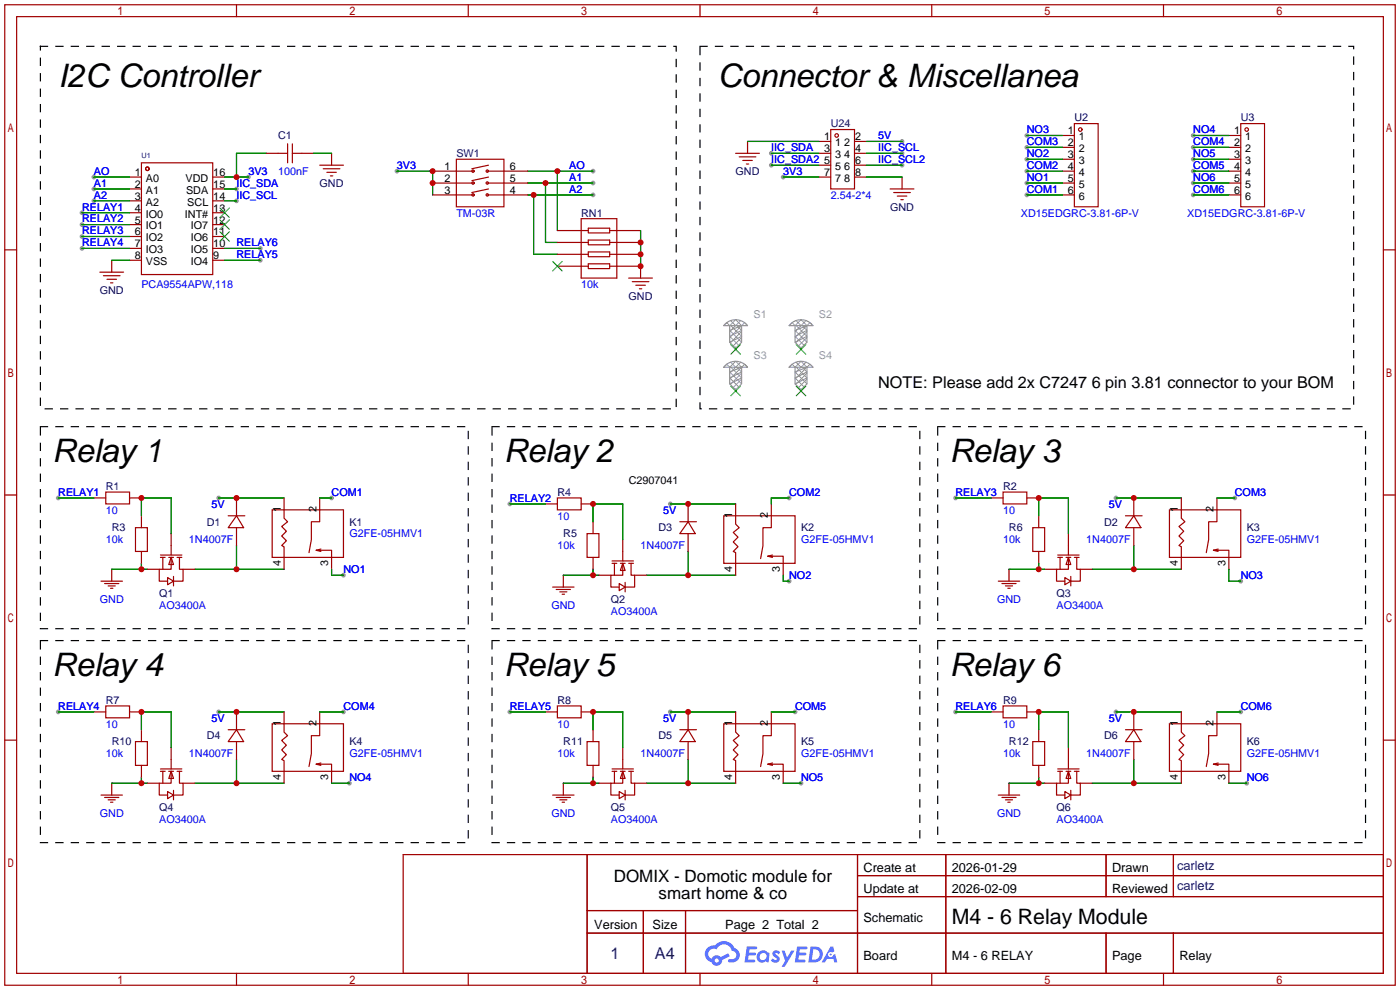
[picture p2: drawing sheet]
<svg xmlns="http://www.w3.org/2000/svg" width="299mm" height="212mm" viewBox="0 0 299 212" stroke-linecap="round" stroke-linejoin="round" font-family="sans-serif">
<g fill="#999">
<circle cx="126.7" cy="41.7" r=".51"/>
<circle cx="126.7" cy="39.1" r=".51"/>
<circle cx="126.7" cy="36.6" r=".51"/>
<circle cx="84.8" cy="36.6" r=".51"/>
<circle cx="53.1" cy="37.8" r=".51"/>
<circle cx="50.5" cy="40.4" r=".51"/>
<circle cx="50.5" cy="42.9" r=".51"/>
<circle cx="17.5" cy="45.5" r=".51"/>
<circle cx="17.5" cy="48" r=".51"/>
<circle cx="17.5" cy="50.5" r=".51"/>
<circle cx="17.5" cy="53.1" r=".51"/>
<circle cx="20.1" cy="37.8" r=".51"/>
<circle cx="20.1" cy="40.4" r=".51"/>
<circle cx="20.1" cy="42.9" r=".51"/>
<circle cx="46.7" cy="106.4" r=".51"/>
<circle cx="219.5" cy="29" r=".51"/>
<circle cx="219.5" cy="31.5" r=".51"/>
<circle cx="219.5" cy="34" r=".51"/>
<circle cx="219.5" cy="36.6" r=".51"/>
<circle cx="219.5" cy="39.1" r=".51"/>
<circle cx="219.5" cy="41.7" r=".51"/>
<circle cx="255" cy="29" r=".51"/>
<circle cx="255" cy="31.5" r=".51"/>
<circle cx="255" cy="34" r=".51"/>
<circle cx="255" cy="36.6" r=".51"/>
<circle cx="255" cy="39.1" r=".51"/>
<circle cx="255" cy="41.7" r=".51"/>
<circle cx="12.4" cy="106.4" r=".51"/>
<circle cx="143.3" cy="107.7" r=".51"/>
<circle cx="109" cy="107.7" r=".51"/>
<circle cx="238.5" cy="106.4" r=".51"/>
<circle cx="204.2" cy="106.4" r=".51"/>
<circle cx="46.7" cy="152.1" r=".51"/>
<circle cx="12.4" cy="152.1" r=".51"/>
<circle cx="168.7" cy="106.4" r=".51"/>
<circle cx="168.7" cy="124.2" r=".51"/>
<circle cx="70.9" cy="106.4" r=".51"/>
<circle cx="73.4" cy="122.9" r=".51"/>
<circle cx="263.9" cy="106.4" r=".51"/>
<circle cx="265.2" cy="124.2" r=".51"/>
<circle cx="74.7" cy="167.4" r=".51"/>
<circle cx="73.4" cy="152.1" r=".51"/>
<circle cx="143.3" cy="152.1" r=".51"/>
<circle cx="109" cy="152.1" r=".51"/>
<circle cx="171.2" cy="167.4" r=".51"/>
<circle cx="169.9" cy="152.1" r=".51"/>
<circle cx="238.5" cy="152.1" r=".51"/>
<circle cx="204.2" cy="152.1" r=".51"/>
<circle cx="266.4" cy="167.4" r=".51"/>
<circle cx="265.2" cy="152.1" r=".51"/>
<circle cx="55.6" cy="55.6" r=".51"/>
<circle cx="55.6" cy="53.1" r=".51"/>
<circle cx="164.8" cy="32.8" r=".51"/>
<circle cx="167.4" cy="37.8" r=".51"/>
<circle cx="192.8" cy="32.8" r=".51"/>
<circle cx="164.8" cy="35.3" r=".51"/>
<circle cx="192.8" cy="35.3" r=".51"/>
<circle cx="192.8" cy="30.2" r=".51"/>
</g>
<g fill="none" stroke="#a10000" stroke-width=".25">
<path d="M1 1h297.2v209.6h-297.2zM3.6 3.6h292.1v204.4h-292.1zM50.5 1v2.6M100.1 1v2.6M149.6 1v2.6M199.1 1v2.6M248.7 1v2.6M1 53.4h2.6M295.7 53.4h2.5M1 105.8h2.6M295.7 105.8h2.5M1 158.2h2.6"/>
<path d="M295.7 158.2h2.5M50.5 208v2.6M100.1 208v2.6M149.6 208v2.6M199.1 208v2.6M248.7 208v2.6"/>
</g>
<g fill="#5487ff">
<path d="M165.3 203.3a.99 .99 0 0 1 1.4 .2l-.3 .5a.39 .39 0 0 0-.3-.3 .39 .39 0 0 0-.4 .1l.1 .1a1.02 1.02 0 0 1 .6 1.6 1.17 1.17 0 0 1-1.7-.2l.4-.5 .6 .4 .3-.1v-.3a1.01 1.01 0 0 1-.7-1.5z"/>
<path d="M167.1 203.2h.6l.5 1.5 .9-1.5h.7l-2.1 3.4h-.7l.8-1.3z"/>
<path d="M159.6 202.3h1.9l.3 .1-.1 .4-1.5 .1-.1 .7h1.2l.3 .3-.3 .3h-1.3l-.1 .9h1.4l.1 .3-.1 .2-2.2 .1z"/>
<path d="M170.4 202.3h1.9l.2 .1-.1 .4-1.5 .1-.1 .7h1.3l.3 .3-.4 .3h-1.2l-.2 .9h1.4l.2 .3-.2 .2-2.1 .1z"/>
<path d="M177.5 202.3h.6l.2 1-.5 .3a.57 .57 0 0 0-.8 .2 .57 .57 0 0 0 .4 .8 .57 .57 0 0 0 .7-.5l.4-.2 .5 1.8h-.7l-.2-.7h-1.4l-.4 .7h-.7z"/>
<path d="M173.2 202.3l-.4 3.4h1.1a1.73 1.73 0 0 0 1.9-1.7 1.73 1.73 0 0 0-2-1.7zM173.8 202.9a1.14 1.14 0 0 1 1.4 1.1 1.14 1.14 0 0 1-1.5 1.1h-.2z"/>
<path d="M162 203.6a1.26 1.26 0 0 0 0 1.8 1.26 1.26 0 0 0 1.7 .1l.5 .2 .3-1.9-.1-.2h-.4a1.21 1.21 0 0 0-2 0zM162.6 203.9a.76 .76 0 0 1 1 0 .76 .76 0 0 1 .1 1.1 .76 .76 0 0 1-1 .1l-.4-.6z"/>
<path d="M151.2 202.6a1.81 1.81 0 0 0 .9 3 1.18 1.18 0 0 0 1.3 .8 1.18 1.18 0 0 0 .9-1.2l1.7-.9-.4-.6-1.5 .8a1.2 1.2 0 0 0-2 .4 1.14 1.14 0 0 1-.6-1.6 1.14 1.14 0 0 1 1.7-.4 1.73 1.73 0 0 1 1.7-1.1 1.73 1.73 0 0 1 1.6 1.4 .94 .94 0 0 1 .8 1.2 .94 .94 0 0 1-1.3 .6 .36 .36 0 0 0-.4 .3 .36 .36 0 0 0 .3 .4 1.63 1.63 0 0 0 2.1-1 1.63 1.63 0 0 0-1-2.1 2.43 2.43 0 0 0-4.2-.5l-1 .1zM152.7 205.3a.45 .45 0 0 1 .9 0 .45 .45 0 0 1-.9 0z"/>
<circle cx="177.5" cy="204" r=".22"/>
</g>
<g fill="none" stroke="#a10000" stroke-width=".25">
<path d="M27.7 37.8h2.5M30.2 34.8h15.3v23.9h-15.3zM45.5 37.8h2.5M56.9 32.8h4.6M61.5 30.7v4.1M62.5 32.8h4.6M62.5 30.7v4.1M68.3 35.3h5.1M69.1 36.1h3.5M69.8 36.8h2.1M70.6 37.6h.5M70.9 32.8v2.5"/>
<path d="M92.5 36.6h8.6M92.5 39.1h8.6M97.5 34h10.2v10.2h-10.2zM104.1 36.6h8.7M104.1 39.1h8.7M104.4 37.8l-3.6 .8M104.4 35.3l-3.6 .8M157.2 32.8h5.1M158 33.5h3.5M158.7 34.3h2.1M159.5 35.1h.5M159.8 30.2v2.6"/>
<path d="M175 37.8h2.5M175 35.3h2.5M175 32.8h2.5M175 30.2h2.5M177.5 27.7h5.1v12.7h-5.1zM182.6 37.8h2.6M182.6 35.3h2.6M182.6 32.8h2.6M182.6 30.2h2.6M192.8 37.8v2.6M227.1 29h2.5M227.1 31.5h2.5"/>
<path d="M227.1 34h2.5M227.1 36.6h2.5M227.1 39.1h2.5M229.6 26.4h5.1v17.8h-5.1zM262.6 29h2.6M262.6 31.5h2.6M262.6 34h2.6M262.6 36.6h2.6M262.6 39.1h2.6M265.2 26.4h5.1v17.8h-5.1zM21.3 58.2h5.1M22.1 58.9h3.6"/>
<path d="M22.9 59.7h2M23.9 55.6v2.6M27.7 40.4h2.5M27.7 42.9h2.5M27.7 45.5h2.5M27.7 48h2.5M27.7 50.5h2.5M27.7 53.1h2.5M27.7 55.6h2.5M45.5 40.4h2.5M45.5 42.9h2.5M45.5 45.5h2.5"/>
<path d="M45.5 48h2.5M45.5 50.5h2.5M45.5 53.1h2.5M45.5 55.6h2.5M92.5 41.7h8.6M104.1 41.7h8.7M104.4 40.4l-3.6 .7M119.1 49.3h6.6M119.1 51.8h6.6M119.1 54.4h6.6M119.1 56.9h6.6M124.2 46.7h7.6v12.7h-7.6z"/>
<path d="M125.7 48.8h4.6v1h-4.6zM125.7 51.3h4.6v1h-4.6zM125.7 53.8h4.6v1.1h-4.6zM125.7 56.4h4.6v1h-4.6zM130.3 49.3h6.6M130.3 51.8h6.6M130.3 54.4h6.6M130.3 56.9h6.6v2.5M134.4 59.4h5M190.2 40.4h5.1M191 41.1h3.6M191.8 41.9h2"/>
<path d="M192.5 42.7h.5M227.1 41.7h2.5M262.6 41.7h2.6M23.6 60.5h.5M135.1 60.2h3.6M135.9 61h2M136.7 61.7h.5M20.1 106.4h2.5M22.6 105.2h5.1v2.5h-5.1zM27.7 106.4h2.5M29 112.8h2.5v5.1h-2.5zM30.2 110.2v2.6"/>
<path d="M30.2 117.9v2.5M34.3 118.6h4.6M34.3 119.1h1M34.8 119.1v2.6M36.1 119.1h1M36.6 119.1l.5 1.5h-1zM36.6 119.1v2.6h-2.6v2.5h1.8M36.6 114v4.6M37.8 119.1h1.1M38.4 119.1v2.6h.7v2.5h-2M48.8 110.2h3.5M50.5 110.2l1.6 2.6h-3.3z"/>
<path d="M50.5 106.4v3.8M50.5 112.8v3.8M58.2 109h15.2v10.1h-15.2zM60.7 106.4v4.3l.8 .8-1.3 1 1 1-1 1.1 1 1-1 1 .5 .2v4.9M68.3 106.4v5.1h-1.8v3.8l-.5 2.8M68.6 117.9l-1-.3h3.3v4.1M68.6 117.3l-1 .3M116.6 107.7h2.5M119.1 106.4h5.1v2.6h-5.1zM124.2 107.7h2.5M125.5 114h2.5v5.1h-2.5zM126.7 111.5v2.5"/>
<path d="M126.7 119.1v2.6M130.8 119.9h4.6M133.1 115.3v4.6M145.3 111.5h3.5M147.1 111.5l1.5 2.5h-3.3zM147.1 107.7v3.8M147.1 114v3.9M154.7 110.2h15.2v10.2h-15.2zM157.2 107.7v4.3l.8 .8-1.3 1 1 1-1 1 1 1-1 1.1 .5 .2v4.8M164.8 107.7v5.1h-1.7v3.8l-.5 2.8M165.1 119.1l-1-.2h3.3v4M165.1 118.6l-1 .3"/>
<path d="M211.8 106.4h2.6M214.4 105.2h5.1v2.5h-5.1zM219.5 106.4h2.5M220.7 112.8h2.6v5.1h-2.6zM222 110.2v2.6M222 117.9v2.5M226.1 118.6h4.5M226.1 119.1h1M226.6 119.1v2.6M227.8 119.1h1.1M228.3 119.1l.6 1.5h-1.1zM228.3 119.1v2.6h-2.5v2.5h1.8"/>
<path d="M228.3 114v4.6M229.6 119.1h1M230.1 119.1v2.6h.8v2.5h-2M240.5 110.2h3.6M242.3 110.2l1.5 2.6h-3.3zM242.3 106.4v3.8M242.3 112.8v3.8M249.9 109h15.3v10.1h-15.3zM252.5 106.4v4.3l.7 .8-1.2 1 1 1-1 1.1 1 1-1 1 .5 .2v4.9M260.1 106.4v5.1h-1.8v3.8l-.5 2.8M260.3 117.9l-1-.3h3.3v4.1M260.3 117.3l-1 .3"/>
<path d="M21.6 124.2h4.6M22.4 124.7h3M23.1 125.2h1.5M23.6 125.7h.5M23.9 121.7h.1M23.9 121.7v2.5M31.5 121.7h2.5M35.8 123.4l1.3 .8-1.3 .8zM37.1 123.2v2M39.1 121.7h2.6M118.1 125.5h4.6M118.9 126h3"/>
<path d="M119.6 126.5h1.6M120.1 127h.5M120.4 122.9h.1M120.4 122.9v2.6M128 122.9h2.6M130.8 120.4h1M131.3 120.4v2.5M132.3 124.7l1.3 .8-1.3 .7zM132.6 120.4h1M133.1 120.4l.5 1.5h-1zM133.1 120.4v2.5h-2.5v2.6h1.7M133.6 124.5v2"/>
<path d="M134.4 120.4h1M134.9 120.4v2.5h.7v2.6h-2M135.6 122.9h2.6M213.4 124.2h4.5M214.1 124.7h3.1M214.9 125.2h1.5M215.4 125.7h.5M215.6 121.7h.1M215.6 121.7v2.5M223.3 121.7h2.5M227.6 123.4l1.3 .8-1.3 .8zM228.9 123.2v2"/>
<path d="M230.9 121.7h2.5M20.1 152.1h2.5M22.6 150.9h5.1v2.5h-5.1zM27.7 152.1h2.5M29 158.5h2.5v5.1h-2.5zM30.2 156v2.5M36.6 159.8v4.5M48.8 156h3.5M50.5 156l1.6 2.5h-3.3zM50.5 152.1v3.9M50.5 158.5v3.8M58.2 154.7h15.2v10.1h-15.2z"/>
<path d="M60.7 152.1v4.4l.8 .7-1.3 1 1 1.1-1 1 1 1-1 1 .5 .3v4.8M68.3 152.1v5.1h-1.8v3.8l-.5 2.8M116.6 152.1h2.5M119.1 150.9h5.1v2.5h-5.1zM124.2 152.1h2.5M125.5 158.5h2.5v5.1h-2.5zM126.7 156v2.5M133.1 159.8v4.5M145.3 156h3.5M147.1 156l1.5 2.5h-3.3zM147.1 152.1v3.9M147.1 158.5v3.8"/>
<path d="M154.7 154.7h15.2v10.1h-15.2zM157.2 152.1v4.4l.8 .7-1.3 1 1 1.1-1 1 1 1-1 1 .5 .3v4.8M164.8 152.1v5.1h-1.7v3.8l-.5 2.8M211.8 152.1h2.6M214.4 150.9h5.1v2.5h-5.1zM219.5 152.1h2.5M220.7 158.5h2.6v5.1h-2.6zM222 156v2.5M228.3 159.8v4.5M240.5 156h3.6M242.3 156l1.5 2.5h-3.3zM242.3 152.1v3.9"/>
<path d="M242.3 158.5v3.8M249.9 154.7h15.3v10.1h-15.3zM252.5 152.1v4.4l.7 .7-1.2 1 1 1.1-1 1 1 1-1 1 .5 .3v4.8M260.1 152.1v5.1h-1.8v3.8l-.5 2.8M21.6 169.9h4.6M22.4 170.4h3M23.1 170.9h1.5M23.6 171.5h.5M23.9 167.4h.1M23.9 167.4v2.5M30.2 163.6v2.5M31.5 167.4h2.5"/>
<path d="M34.3 164.3h4.6M34.3 164.8h1M34.8 164.8v2.6M35.8 169.2l1.3 .7-1.3 .8zM36.1 164.8h1M36.6 164.8l.5 1.6h-1zM36.6 164.8v2.6h-2.6v2.5h1.8M37.1 168.9v2M37.8 164.8h1.1M38.4 164.8v2.6h.7v2.5h-2M39.1 167.4h2.6M68.6 163.6l-1-.3h3.3v4.1"/>
<path d="M68.6 163.1l-1 .2M118.1 169.9h4.6M118.9 170.4h3M119.6 170.9h1.6M120.1 171.5h.5M120.4 167.4h.1M120.4 167.4v2.5M126.7 163.6v2.5M128 167.4h2.6M130.8 164.3h4.6M130.8 164.8h1M131.3 164.8v2.6"/>
<path d="M132.3 169.2l1.3 .7-1.3 .8zM132.6 164.8h1M133.1 164.8l.5 1.6h-1zM133.1 164.8v2.6h-2.5v2.5h1.7M133.6 168.9v2M134.4 164.8h1M134.9 164.8v2.6h.7v2.5h-2M135.6 167.4h2.6M165.1 163.6l-1-.3h3.3v4.1M165.1 163.1l-1 .2M213.4 169.9h4.5M214.1 170.4h3.1"/>
<path d="M214.9 170.9h1.5M215.4 171.5h.5M215.6 167.4h.1M215.6 167.4v2.5M222 163.6v2.5M223.3 167.4h2.5M226.1 164.3h4.5M226.1 164.8h1M226.6 164.8v2.6M227.6 169.2l1.3 .7-1.3 .8zM227.8 164.8h1.1M228.3 164.8l.6 1.6h-1.1z"/>
<path d="M228.3 164.8v2.6h-2.5v2.5h1.8M228.9 168.9v2M229.6 164.8h1M230.1 164.8v2.6h.8v2.5h-2M230.9 167.4h2.5M260.3 163.6l-1-.3h3.3v4.1M260.3 163.1l-1 .2M86.2 182.6h209.5v25.4h-209.5zM125.5 182.6v25.4M125.5 194.6h57.8M125.5 199.4h170.2M137.5 194.6v13.4"/>
<path d="M146.5 194.6v13.4M183.3 182.6v25.4M183.3 187.1h112.4M183.3 191.6h112.4M202.1 182.6v25.4M236.4 182.6v9M236.4 199.4v8.6M250.8 182.6v9M250.8 199.4v8.6"/>
<circle cx="31.5" cy="36.1" r=".38"/>
<circle cx="101.1" cy="39.1" r=".25"/>
<circle cx="101.1" cy="36.6" r=".25"/>
<circle cx="104.1" cy="36.6" r=".25"/>
<circle cx="104.1" cy="39.1" r=".25"/>
<circle cx="178.8" cy="29" r=".38"/>
<circle cx="230.9" cy="27.7" r=".38"/>
<circle cx="266.4" cy="27.7" r=".38"/>
<circle cx="101.1" cy="41.7" r=".25"/>
<circle cx="104.1" cy="41.7" r=".25"/>
</g>
<g fill="none" stroke="#008700" stroke-width=".25">
<path d="M20.1 37.8h7.6M48 37.8h5.1M56.9 32.8h-6.4v5M67.1 32.8h3.8M84.8 36.6h7.7v5.1M112.8 39.1h13.9M112.8 36.6h13.9M116.6 39.1v12.7h2.5M119.1 36.6v12.7M159.8 30.2h15.2M164.8 32.8h10.2M164.8 35.3h10.2"/>
<path d="M167.4 37.8h7.6M185.2 37.8h7.6M185.2 32.8h7.6M185.2 30.2h7.6M185.2 35.3h7.6M219.5 39.1h7.6M219.5 36.6h7.6M219.5 29h7.6M219.5 31.5h7.6M219.5 34h7.6M255 39.1h7.6M255 36.6h7.6"/>
<path d="M255 29h7.6M255 31.5h7.6M255 34h7.6M17.5 45.5h10.2M17.5 48h10.2M17.5 50.5h10.2M17.5 53.1h10.2M20.1 40.4h7.6M20.1 42.9h7.6M23.9 55.6h3.8M48 40.4h2.5M48 42.9h2.5"/>
<path d="M48 53.1h7.6M48 55.6h7.6M112.8 41.7h13.9M114 41.7v12.7h5.1M136.9 49.3v7.6M219.5 41.7h7.6M255 41.7h7.6M12.4 106.4h7.7M30.2 110.2v-3.8h6.4v7.6M46.7 106.4h14M50.5 116.6v5.1M68.3 106.4h2.6"/>
<path d="M109 107.7h7.6M126.7 111.5v-3.8h6.4v7.6M143.3 107.7h13.9M147.1 117.9v5M168.7 106.4h-3.9v1.3M204.2 106.4h7.6M222 110.2v-3.8h6.3v7.6M238.5 106.4h14M242.3 116.6v5.1M260.1 106.4h3.8M23.9 121.7h7.6M30.2 120.4v1.3"/>
<path d="M41.7 121.7h19M70.9 121.7v1.2h2.5M120.4 122.9h7.6M126.7 121.7v1.2M138.2 122.9h19M167.4 122.9v1.3h1.3M215.6 121.7h7.7M222 120.4v1.3M233.4 121.7h19.1M262.6 121.7v2.5h2.6M12.4 152.1h7.7M30.2 156v-3.9h6.4v7.7"/>
<path d="M46.7 152.1h14M68.3 152.1h5.1M109 152.1h7.6M126.7 156v-3.9h6.4v7.7M143.3 152.1h13.9M164.8 152.1h5.1M204.2 152.1h7.6M222 156v-3.9h6.3v7.7M238.5 152.1h14M260.1 152.1h5.1M23.9 167.4h7.6M30.2 166.1v1.3"/>
<path d="M41.7 167.4h19M50.5 162.3v5.1M70.9 167.4h3.8M120.4 167.4h7.6M126.7 166.1v1.3M138.2 167.4h19M147.1 162.3v5.1M167.4 167.4h3.8M215.6 167.4h7.7M222 166.1v1.3M233.4 167.4h19.1M242.3 162.3v5.1"/>
<path d="M262.6 167.4h3.8"/>
</g>
<g fill="none" stroke="#3c3" stroke-width=".25">
<path d="M47 49.5l2 2.1M47 47l2 2M47 44.4l2 2.1M49 49.5l-2 2.1M49 47l-2 2M49 44.4l-2 2.1M118.1 55.9l2 2M120.1 55.9l-2 2M156.2 73.7l2 2M158.2 73.7l-2 2M170.2 73.7l2 2M172.2 73.7l-2 2"/>
<path d="M156.2 82.5l2 2.1M158.2 82.5l-2 2.1M170.2 82.5l2 2.1M172.2 82.5l-2 2.1"/>
</g>
<path d="M8.6 9.9h135.9v77.5h-135.9zM149.6 9.9h139.7v77.5h-139.7zM8.6 91.2h91.5v43.2h-91.5zM105.2 91.2h91.4v43.2h-91.4zM200.4 91.2h91.4v43.2h-91.4zM8.6 136.9h91.5v43.2h-91.5zM105.2 136.9h91.4v43.2h-91.4zM200.4 136.9h91.4v43.2h-91.4z" fill="none" stroke="#000" stroke-width=".25" stroke-dasharray="1.5 1.8"/>
<g fill="none" stroke="#999" stroke-width=".25">
<path d="M155.1 69.1a3.2 3.2 0 0 1 4.7 .5h-5.1zM155.1 78a3.2 3.2 0 0 1 4.7 .5h-5.1zM156 69.6v3.6l1.2 1.2 1.3-1.2v-3.6l-2.5 1M156 78.5v3.5l1.2 1.3 1.3-1.3v-3.5l-2.5 1M157.2 74.2v.5M158.5 70.6l-2.5 1.3M158.5 71.9l-2.5 1.3M158.5 79.5l-2.5 1.3M169.1 69.1a3.2 3.2 0 0 1 4.6 .5h-5zM169.1 78a3.2 3.2 0 0 1 4.6 .5h-5zM169.9 69.6v3.6l1.3 1.2 1.3-1.2v-3.6l-2.6 1M169.9 78.5v3.5l1.3 1.3 1.3-1.3v-3.5l-2.6 1"/>
<path d="M171.2 74.2v.5M172.5 70.6l-2.6 1.3M172.5 71.9l-2.6 1.3M172.5 79.5l-2.6 1.3M157.2 83.1v.5M158.5 80.8l-2.5 1.2M171.2 83.1v.5M172.5 80.8l-2.6 1.2"/>
</g>
<g fill="none" stroke="#999" stroke-width=".21">
<path d="M154.7 69.6l.6-.6 .7 .6 1.2-1.3 1.3 1.3M154.7 78.5l.6-.6 .7 .6 1.2-1.3 1.3 1.3M156 71.9l1.9 1.9M156 70.6l2.5 2.6M156 79.5l2.5 2.5M156.1 68.5l1.1 1.1M156.1 77.4l1.1 1.1M156.2 69.6l2.3 2.3M156.2 78.5l2.3 2.3M157.5 69.6l1 1M157.5 78.5l1 1M158.3 68.5l-2.3 2.4"/>
<path d="M158.3 77.4l-2.3 2.4M158.5 70.9l-2.4 2.4M158.5 72.1l-1.8 1.8M158.5 79.8l-2.4 2.4M159.8 69.6l-.7-.6-3.1 3.1M159.8 78.5l-.7-.6-3.1 3.1M168.7 69.6l.6-.6 .6 .6 1.3-1.3 1.3 1.3M168.7 78.5l.6-.6 .6 .6 1.3-1.3 1.3 1.3M169.9 71.9l1.9 1.9M169.9 70.6l2.6 2.6M169.9 79.5l2.6 2.5M170.1 68.5l1.1 1.1"/>
<path d="M170.1 77.4l1.1 1.1M170.2 69.6l2.3 2.3M170.2 78.5l2.3 2.3M171.4 69.6l1.1 1M171.4 78.5l1.1 1M172.3 68.5l-2.4 2.4M172.3 77.4l-2.4 2.4M172.5 70.9l-2.4 2.4M172.5 72.1l-1.8 1.8M172.5 79.8l-2.4 2.4M173.7 69.6l-.6-.6-3.2 3.1M173.7 78.5l-.6-.6-3.2 3.1"/>
<path d="M156 80.8l1.9 1.9M158.5 81l-1.8 1.8M169.9 80.8l1.9 1.9M172.5 81l-1.8 1.8"/>
</g>
<g fill="#c00">
<circle cx="114" cy="41.7" r=".63"/>
<circle cx="116.6" cy="39.1" r=".63"/>
<circle cx="119.1" cy="36.6" r=".63"/>
<circle cx="92.5" cy="36.6" r=".63"/>
<circle cx="92.5" cy="39.1" r=".63"/>
<circle cx="136.9" cy="54.4" r=".63"/>
<circle cx="136.9" cy="56.9" r=".63"/>
<circle cx="136.9" cy="51.8" r=".63"/>
<circle cx="50.5" cy="37.8" r=".63"/>
<circle cx="50.5" cy="121.7" r=".63"/>
<circle cx="50.5" cy="106.4" r=".63"/>
<circle cx="30.2" cy="121.7" r=".63"/>
<circle cx="30.2" cy="106.4" r=".63"/>
<circle cx="147.1" cy="122.9" r=".63"/>
<circle cx="147.1" cy="107.7" r=".63"/>
<circle cx="126.7" cy="122.9" r=".63"/>
<circle cx="126.7" cy="107.7" r=".63"/>
<circle cx="242.3" cy="121.7" r=".63"/>
<circle cx="242.3" cy="106.4" r=".63"/>
<circle cx="222" cy="106.4" r=".63"/>
<circle cx="50.5" cy="167.4" r=".63"/>
<circle cx="50.5" cy="152.1" r=".63"/>
<circle cx="30.2" cy="167.4" r=".63"/>
<circle cx="30.2" cy="152.1" r=".63"/>
<circle cx="222" cy="121.7" r=".63"/>
<circle cx="147.1" cy="167.4" r=".63"/>
<circle cx="147.1" cy="152.1" r=".63"/>
<circle cx="126.7" cy="167.4" r=".63"/>
<circle cx="126.7" cy="152.1" r=".63"/>
<circle cx="242.3" cy="167.4" r=".63"/>
<circle cx="242.3" cy="152.1" r=".63"/>
<circle cx="222" cy="167.4" r=".63"/>
<circle cx="222" cy="152.1" r=".63"/>
</g>
<g font-size="6.9">
<text x="12.4" y="18.7">I2C Controller</text>
<text x="153.4" y="18.7">Connector &amp; Miscellanea</text>
<text x="11.2" y="98.7">Relay 1</text>
<text x="107.7" y="98.7">Relay 2</text>
<text x="202.9" y="98.7">Relay 3</text>
<text x="11.2" y="144.4">Relay 4</text>
<text x="107.7" y="144.4">Relay 5</text>
<text x="202.9" y="144.4">Relay 6</text>
</g>
<text font-size="4.5" x="203.4" y="197.5">M4 - 6 Relay Module</text>
<g font-size="3.6">
<text x="131.2" y="188.5">DOMIX - Domotic module for</text>
<text x="140.8" y="192.2">smart home &amp; co</text>
</g>
<text font-size="3.5" x="187.7" y="82.9">NOTE: Please add 2x C7247 6 pin 3.81 connector to your BOM</text>
<g font-size="3.5" fill="#000080">
<text x="130.5" y="204.9">1</text>
<text x="140" y="204.9">A4</text>
</g>
<g font-size="2.7" fill="#000080">
<text x="251.6" y="185.9">carletz</text>
<text x="251.6" y="190.2">carletz</text>
</g>
<g font-size="2.7">
<text x="184.5" y="186.3">Create at</text>
<text x="184.5" y="190.8">Update at</text>
<text x="203.4" y="186.3">2026-01-29</text>
<text x="203.4" y="190.8">2026-02-09</text>
<text x="237.7" y="186.3">Drawn</text>
<text x="237.7" y="190.8">Reviewed</text>
<text x="184.5" y="197">Schematic</text>
<text x="127" y="198.5">Version</text>
<text x="139.5" y="198.5">Size</text>
<text x="155" y="198.5">Page 2 Total 2</text>
<text x="184.5" y="205.2">Board</text>
<text x="203.4" y="205.2">M4 - 6 RELAY</text>
<text x="237.7" y="205.2">Page</text>
<text x="252.1" y="205.2">Relay</text>
</g>
<g font-size="2.3" fill="#000080">
<text x="59.4" y="29.8">C1</text>
<text x="177.5" y="27.2">U24</text>
<text x="229.6" y="26">U2</text>
<text x="265.2" y="26">U3</text>
<text x="97.5" y="33.6">SW1</text>
<text x="68.3" y="39.9">GND</text>
<text x="157.2" y="37.4">GND</text>
<text x="124.2" y="46.3">RN1</text>
<text x="190.2" y="45">GND</text>
<text x="21.3" y="62.8">GND</text>
<text x="134.3" y="64.1">GND</text>
<text x="22.6" y="104.7">R1</text>
<text x="119.1" y="106">R4</text>
<text x="214.4" y="104.7">R2</text>
<text x="23.9" y="113.6">R3</text>
<text x="44.2" y="112.3">D1</text>
<text x="74.7" y="112.3">K1</text>
<text x="140.7" y="113.6">D3</text>
<text x="171.2" y="113.6">K2</text>
<text x="215.6" y="113.6">R6</text>
<text x="236" y="112.3">D2</text>
<text x="266.4" y="113.6">K3</text>
<text x="120.4" y="114.9">R5</text>
<text x="34" y="127.6">Q1</text>
<text x="130.6" y="128.8">Q2</text>
<text x="225.8" y="127.6">Q3</text>
<text x="22.6" y="150.4">R7</text>
<text x="119.1" y="150.4">R8</text>
<text x="214.4" y="150.4">R9</text>
<text x="23.9" y="159.3">R10</text>
<text x="44.2" y="158">D4</text>
<text x="74.7" y="159.3">K4</text>
<text x="120.4" y="159.3">R11</text>
<text x="140.7" y="158">D5</text>
<text x="171.2" y="159.3">K5</text>
<text x="215.6" y="159.3">R12</text>
<text x="236" y="158">D6</text>
<text x="266.4" y="159.3">K6</text>
<text x="34" y="173.3">Q4</text>
<text x="130.6" y="173.3">Q5</text>
<text x="225.8" y="173.3">Q6</text>
</g>
<g font-size="2.3">
<text x="176.1" y="30">1</text>
<text x="182.8" y="30">2</text>
<text x="228.2" y="28.7">1</text>
<text x="230.6" y="30">1</text>
<text x="263.8" y="28.7">1</text>
<text x="266.1" y="30">1</text>
<text x="176.1" y="32.5">3</text>
<text x="176.1" y="35.1">5</text>
<text x="178.5" y="31.3">1</text>
<text x="178.5" y="33.8">3</text>
<text x="180.4" y="33.8">4</text>
<text x="180.4" y="31.3">2</text>
<text x="182.8" y="35.1">6</text>
<text x="182.8" y="32.5">4</text>
<text x="228.2" y="31.3">2</text>
<text x="228.2" y="33.8">3</text>
<text x="230.6" y="32.5">2</text>
<text x="230.6" y="35.1">3</text>
<text x="263.8" y="31.3">2</text>
<text x="263.8" y="33.8">3</text>
<text x="266.1" y="32.5">2</text>
<text x="266.1" y="35.1">3</text>
<text x="28.8" y="37.6">1</text>
<text x="28.8" y="40.2">2</text>
<text x="31.2" y="38.9">A0</text>
<text x="31.2" y="41.4">A1</text>
<text x="39.7" y="38.9">VDD</text>
<text x="39.8" y="41.4">SDA</text>
<text x="45.6" y="40.2">15</text>
<text x="45.6" y="37.6">16</text>
<text x="95" y="36.3">1</text>
<text x="95" y="38.9">2</text>
<text x="95" y="41.4">3</text>
<text x="109" y="38.9">5</text>
<text x="109" y="36.3">6</text>
<text x="109" y="41.4">4</text>
<text x="176.1" y="37.6">7</text>
<text x="178.5" y="36.3">5</text>
<text x="178.5" y="38.9">7</text>
<text x="180.4" y="38.9">8</text>
<text x="180.4" y="36.3">6</text>
<text x="182.8" y="37.6">8</text>
<text x="228.2" y="36.3">4</text>
<text x="228.2" y="38.9">5</text>
<text x="228.2" y="41.4">6</text>
<text x="230.6" y="37.6">4</text>
<text x="230.6" y="40.2">5</text>
<text x="263.8" y="36.3">4</text>
<text x="263.8" y="38.9">5</text>
<text x="263.8" y="41.4">6</text>
<text x="266.1" y="37.6">4</text>
<text x="266.1" y="40.2">5</text>
<text x="28.8" y="42.7">3</text>
<text x="28.8" y="45.2">4</text>
<text x="28.8" y="47.8">5</text>
<text x="31.2" y="44">A2</text>
<text x="31.2" y="46.5">IO0</text>
<text x="39.5" y="46.5">INT#</text>
<text x="40" y="44">SCL</text>
<text x="45.6" y="47.8">12</text>
<text x="45.6" y="45.2">13</text>
<text x="45.6" y="42.7">14</text>
<text x="230.6" y="42.7">6</text>
<text x="266.1" y="42.7">6</text>
<text x="28.8" y="50.3">6</text>
<text x="28.8" y="52.9">7</text>
<text x="31.2" y="49">IO1</text>
<text x="31.2" y="51.6">IO2</text>
<text x="40.8" y="51.6">IO6</text>
<text x="40.8" y="49">IO7</text>
<text x="45.6" y="52.9">10</text>
<text x="45.6" y="50.3">11</text>
<text x="28.8" y="55.4">8</text>
<text x="31.2" y="54.1">IO3</text>
<text x="31.2" y="56.7">VSS</text>
<text x="40.8" y="56.7">IO4</text>
<text x="40.8" y="54.1">IO5</text>
<text x="45.6" y="55.4">9</text>
<text x="134.4" y="103.4">C2907041</text>
<text x="60" y="109.5" transform="rotate(-90 60 109.5)">1</text>
<text x="67.6" y="109.5" transform="rotate(-90 67.6 109.5)">2</text>
<text x="156.5" y="110.7" transform="rotate(-90 156.5 110.7)">1</text>
<text x="164.1" y="110.7" transform="rotate(-90 164.1 110.7)">2</text>
<text x="251.8" y="109.5" transform="rotate(-90 251.8 109.5)">1</text>
<text x="259.4" y="109.5" transform="rotate(-90 259.4 109.5)">2</text>
<text x="60" y="120.9" transform="rotate(-90 60 120.9)">4</text>
<text x="70.1" y="120.9" transform="rotate(-90 70.1 120.9)">3</text>
<text x="156.5" y="122.2" transform="rotate(-90 156.5 122.2)">4</text>
<text x="166.7" y="122.2" transform="rotate(-90 166.7 122.2)">3</text>
<text x="251.8" y="120.9" transform="rotate(-90 251.8 120.9)">4</text>
<text x="261.9" y="120.9" transform="rotate(-90 261.9 120.9)">3</text>
<text x="60" y="155.2" transform="rotate(-90 60 155.2)">1</text>
<text x="67.6" y="155.2" transform="rotate(-90 67.6 155.2)">2</text>
<text x="156.5" y="155.2" transform="rotate(-90 156.5 155.2)">1</text>
<text x="164.1" y="155.2" transform="rotate(-90 164.1 155.2)">2</text>
<text x="251.8" y="155.2" transform="rotate(-90 251.8 155.2)">1</text>
<text x="259.4" y="155.2" transform="rotate(-90 259.4 155.2)">2</text>
<text x="60" y="166.6" transform="rotate(-90 60 166.6)">4</text>
<text x="70.1" y="166.6" transform="rotate(-90 70.1 166.6)">3</text>
<text x="156.5" y="166.6" transform="rotate(-90 156.5 166.6)">4</text>
<text x="166.7" y="166.6" transform="rotate(-90 166.7 166.6)">3</text>
<text x="251.8" y="166.6" transform="rotate(-90 251.8 166.6)">4</text>
<text x="261.9" y="166.6" transform="rotate(-90 261.9 166.6)">3</text>
</g>
<g font-size="2.3" fill="#00f">
<text x="187.7" y="29.8">5V</text>
<text x="219.5" y="28.5">NO3</text>
<text x="255" y="28.5">NO4</text>
<text x="164.8" y="32.3">IIC_SDA</text>
<text x="164.8" y="34.8">IIC_SDA2</text>
<text x="187.7" y="32.3">IIC_SCL</text>
<text x="187.7" y="34.8">IIC_SCL2</text>
<text x="219.5" y="31">COM3</text>
<text x="219.5" y="33.6">NO2</text>
<text x="255" y="31">COM4</text>
<text x="255" y="33.6">NO5</text>
<text x="20.1" y="37.4">AO</text>
<text x="20.1" y="39.9">A1</text>
<text x="50.5" y="39.9">IIC_SDA</text>
<text x="53.1" y="37.4">3V3</text>
<text x="59.4" y="37.4">100nF</text>
<text x="84.8" y="36.1">3V3</text>
<text x="121.7" y="41.2">A2</text>
<text x="121.7" y="38.7">A1</text>
<text x="121.7" y="36.1">AO</text>
<text x="167.4" y="37.4">3V3</text>
<text x="219.5" y="36.1">COM2</text>
<text x="219.5" y="38.7">NO1</text>
<text x="219.5" y="41.2">COM1</text>
<text x="255" y="36.1">COM5</text>
<text x="255" y="38.7">NO6</text>
<text x="255" y="41.2">COM6</text>
<text x="17.5" y="45">RELAY1</text>
<text x="17.5" y="47.5">RELAY2</text>
<text x="20.1" y="42.5">A2</text>
<text x="50.5" y="42.5">IIC_SCL</text>
<text x="97.5" y="46.3">TM-03R</text>
<text x="177.5" y="42.5">2.54-2*4</text>
<text x="218.2" y="46.3">XD15EDGRC-3.81-6P-V</text>
<text x="253.7" y="46.3">XD15EDGRC-3.81-6P-V</text>
<text x="17.5" y="50.1">RELAY3</text>
<text x="17.5" y="52.6">RELAY4</text>
<text x="50.5" y="52.6">RELAY6</text>
<text x="50.5" y="55.2">RELAY5</text>
<text x="30.2" y="61.5">PCA9554APW,118</text>
<text x="124.2" y="61.5">10k</text>
<text x="12.4" y="106">RELAY1</text>
<text x="70.9" y="106">COM1</text>
<text x="109" y="107.2">RELAY2</text>
<text x="168.7" y="106">COM2</text>
<text x="204.2" y="106">RELAY3</text>
<text x="263.9" y="106">COM3</text>
<text x="22.6" y="109.8">10</text>
<text x="45.2" y="108.5">5V</text>
<text x="119.1" y="111">10</text>
<text x="141.7" y="109.8">5V</text>
<text x="214.4" y="109.8">10</text>
<text x="237" y="108.5">5V</text>
<text x="22.6" y="116.1">10k</text>
<text x="40.4" y="116.1">1N4007F</text>
<text x="74.7" y="114.9">G2FE-05HMV1</text>
<text x="119.1" y="117.4">10k</text>
<text x="136.9" y="117.4">1N4007F</text>
<text x="171.2" y="116.1">G2FE-05HMV1</text>
<text x="214.4" y="116.1">10k</text>
<text x="232.2" y="116.1">1N4007F</text>
<text x="266.4" y="116.1">G2FE-05HMV1</text>
<text x="73.4" y="122.5">NO1</text>
<text x="168.7" y="123.7">NO2</text>
<text x="265.2" y="123.7">NO3</text>
<text x="21.3" y="128.8">GND</text>
<text x="34" y="130.1">AO3400A</text>
<text x="117.9" y="130.1">GND</text>
<text x="130.6" y="131.4">AO3400A</text>
<text x="213.1" y="128.8">GND</text>
<text x="225.8" y="130.1">AO3400A</text>
<text x="12.4" y="151.7">RELAY4</text>
<text x="22.6" y="155.5">10</text>
<text x="45.2" y="154.2">5V</text>
<text x="73.4" y="151.7">COM4</text>
<text x="109" y="151.7">RELAY5</text>
<text x="119.1" y="155.5">10</text>
<text x="141.7" y="154.2">5V</text>
<text x="169.9" y="151.7">COM5</text>
<text x="204.2" y="151.7">RELAY6</text>
<text x="214.4" y="155.5">10</text>
<text x="237" y="154.2">5V</text>
<text x="265.2" y="151.7">COM6</text>
<text x="22.6" y="161.8">10k</text>
<text x="40.4" y="161.8">1N4007F</text>
<text x="74.7" y="161.8">G2FE-05HMV1</text>
<text x="119.1" y="161.8">10k</text>
<text x="136.9" y="161.8">1N4007F</text>
<text x="171.2" y="161.8">G2FE-05HMV1</text>
<text x="214.4" y="161.8">10k</text>
<text x="232.2" y="161.8">1N4007F</text>
<text x="266.4" y="161.8">G2FE-05HMV1</text>
<text x="74.7" y="166.9">NO4</text>
<text x="171.2" y="166.9">NO5</text>
<text x="266.4" y="166.9">NO6</text>
<text x="21.3" y="174.5">GND</text>
<text x="34" y="175.8">AO3400A</text>
<text x="117.9" y="174.5">GND</text>
<text x="130.6" y="175.8">AO3400A</text>
<text x="213.1" y="174.5">GND</text>
<text x="225.8" y="175.8">AO3400A</text>
</g>
<g font-size="2.3" fill="#999">
<text x="161" y="67.9">S1</text>
<text x="175" y="67.9">S2</text>
<text x="161" y="76.8">S3</text>
<text x="175" y="76.8">S4</text>
</g>
<text font-size="1.6" fill="#000080" x="30.2" y="33.7">U1</text>
</svg>
